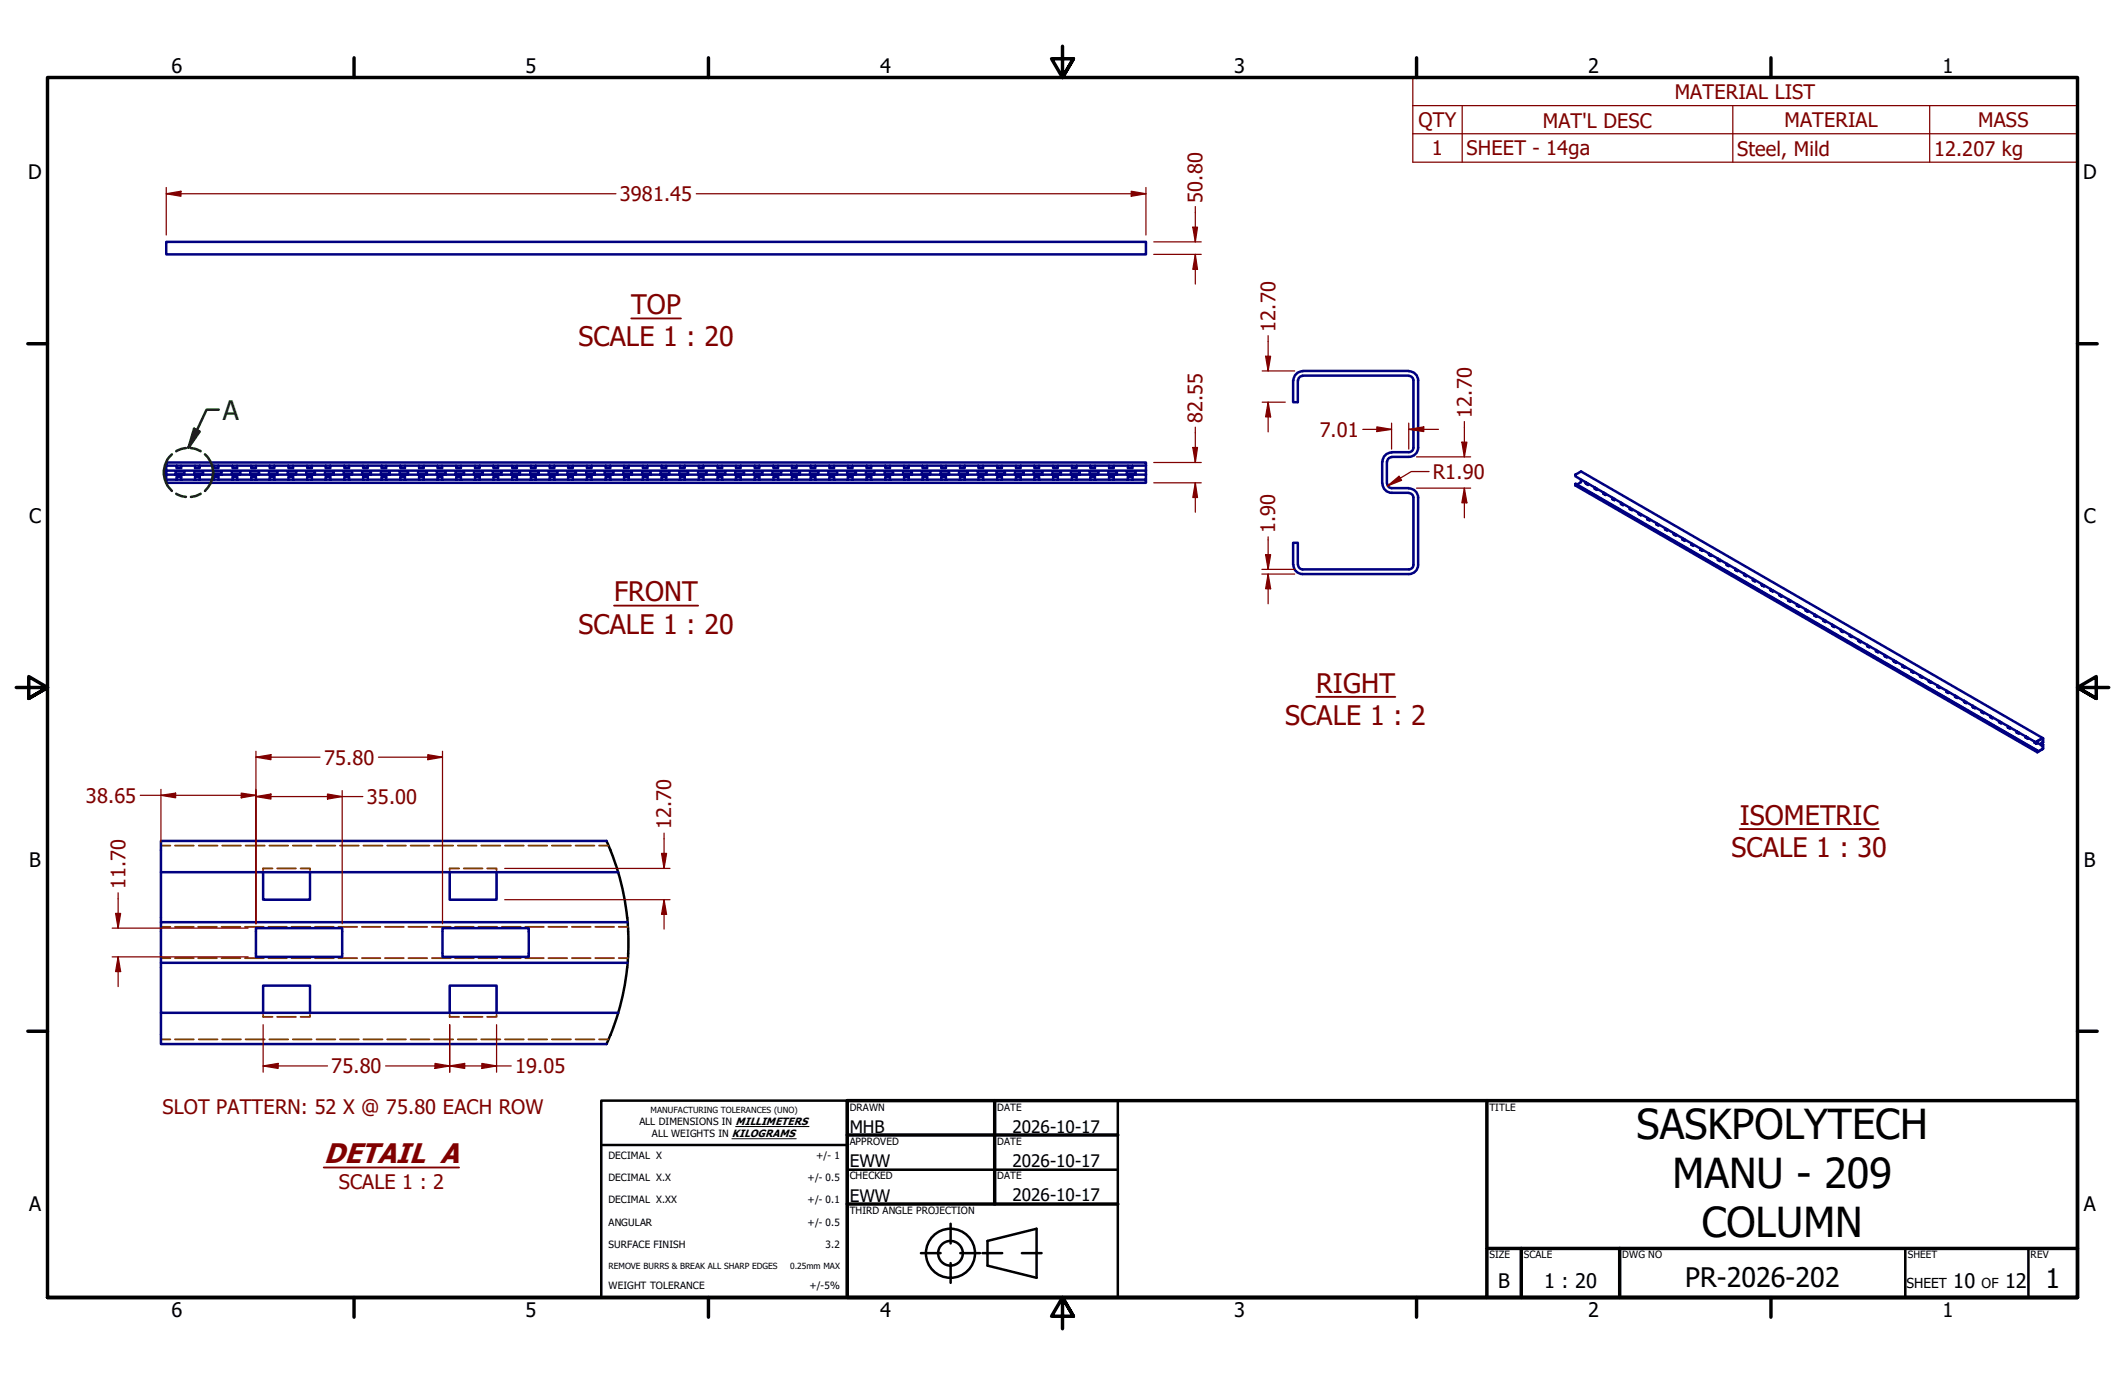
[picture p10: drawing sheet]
<svg xmlns="http://www.w3.org/2000/svg" width="432mm" height="279mm" viewBox="0 0 432 279" stroke-linecap="round" stroke-linejoin="round" font-family="sans-serif">
<!-- layer: Symbol (EDDT) -->
<path d="M128.3 64.7h10.1M124.8 123.1h17.1M267.5 141.6h16M353.5 168.5h28.3M65.8 237.2h27.5" fill="none" stroke="#800000" stroke-width=".38"/>
<!-- layer: Visible (EDDT) -->
<g fill="none" stroke="#000080" stroke-width=".51">
<path d="M33.8 49.1h199.1v2.6h-199.1zM262.8 77.3v4.4h.9v-4.4M264.7 76.3h21.6M264.7 75.4h21.6M264.7 76.4a.92 .92 0 0 0-.9 .9M264.7 75.4a1.87 1.87 0 0 0-1.9 1.9M286.3 76.4a.92 .92 0 0 1 .9 .9M286.3 75.4a1.87 1.87 0 0 1 1.9 1.9M287.2 77.3v13.6M288.2 77.3v13.6M33.8 97.5v-1h199.1v1h-199.1v.6h199.1v-.6M33.8 96.5v-.9h199.1v.9"/>
<path d="M33.8 94.6v1M35.7 95.8h1.8v.5h-1.8zM35.9 97.5v-.6h.9v.6M35.9 94.6v.5h.9v-.5M39.5 95.8h1.8v.5h-1.8zM39.6 97.5v-.6h1v.6M39.6 94.6v.5h1v-.5M43.3 95.8h1.7v.5h-1.7zM43.4 97.5v-.6h1v.6M43.4 94.6v.5h1v-.5M47.1 95.8h1.7v.5h-1.7zM47.2 97.5v-.6h1v.6"/>
<path d="M47.2 94.6v.5h1v-.5M50.9 95.8h1.7v.5h-1.7zM51.1 97.5v-.6h.9v.6M51.1 94.6v.5h.9v-.5M54.7 95.8h1.7v.5h-1.7zM54.8 97.5v-.6h1v.6M54.8 94.6v.5h1v-.5M58.5 95.8h1.7v.5h-1.7zM58.6 97.5v-.6h1v.6M58.6 94.6v.5h1v-.5M62.2 95.8h1.8v.5h-1.8zM62.4 97.5v-.6h1v.6"/>
<path d="M62.4 94.6v.5h1v-.5M66 95.8h1.8v.5h-1.8zM66.2 97.5v-.6h.9v.6M66.2 94.6v.5h.9v-.5M69.8 95.8h1.8v.5h-1.8zM70 97.5v-.6h.9v.6M70 94.6v.5h.9v-.5M73.6 95.8h1.8v.5h-1.8zM73.8 97.5v-.6h.9v.6M73.8 94.6v.5h.9v-.5M77.4 95.8h1.8v.5h-1.8zM77.5 97.5v-.6h1v.6"/>
<path d="M77.5 94.6v.5h1v-.5M81.2 95.8h1.7v.5h-1.7zM81.3 97.5v-.6h1v.6M81.3 94.6v.5h1v-.5M85 95.8h1.7v.5h-1.7zM85.2 97.5v-.6h.9v.6M85.2 94.6v.5h.9v-.5M88.8 95.8h1.8v.5h-1.8zM88.9 97.5v-.6h1v.6M88.9 94.6v.5h1v-.5M92.6 95.8h1.7v.5h-1.7zM92.7 97.5v-.6h1v.6"/>
<path d="M92.7 94.6v.5h1v-.5M96.3 95.8h1.8v.5h-1.8zM96.5 97.5v-.6h1v.6M96.5 94.6v.5h1v-.5M100.1 95.8h1.8v.5h-1.8zM100.3 97.5v-.6h.9v.6M100.3 94.6v.5h.9v-.5M103.9 95.8h1.8v.5h-1.8zM104.1 97.5v-.6h.9v.6M104.1 94.6v.5h.9v-.5M107.8 95.8h1.7v.5h-1.7zM107.9 97.5v-.6h.9v.6"/>
<path d="M107.9 94.6v.5h.9v-.5M111.5 95.8h1.8v.5h-1.8zM111.7 97.5v-.6h.9v.6M111.7 94.6v.5h.9v-.5M115.3 95.8h1.7v.5h-1.7zM115.4 97.5v-.6h1v.6M115.4 94.6v.5h1v-.5M119.1 95.8h1.7v.5h-1.7zM119.3 97.5v-.6h.9v.6M119.3 94.6v.5h.9v-.5M122.9 95.8h1.8v.5h-1.8zM123.1 97.5v-.6h.9v.6"/>
<path d="M123.1 94.6v.5h.9v-.5M126.7 95.8h1.7v.5h-1.7zM126.8 97.5v-.6h1v.6M126.8 94.6v.5h1v-.5M130.5 95.8h1.7v.5h-1.7zM130.6 97.5v-.6h1v.6M130.6 94.6v.5h1v-.5M134.2 95.8h1.8v.5h-1.8zM134.4 97.5v-.6h1v.6M134.4 94.6v.5h1v-.5M138 95.8h1.8v.5h-1.8zM138.2 97.5v-.6h.9v.6"/>
<path d="M138.2 94.6v.5h.9v-.5M141.9 95.8h1.7v.5h-1.7zM142 97.5v-.6h.9v.6M142 94.6v.5h.9v-.5M145.6 95.8h1.8v.5h-1.8zM145.8 97.5v-.6h.9v.6M145.8 94.6v.5h.9v-.5M149.4 95.8h1.8v.5h-1.8zM149.5 97.5v-.6h1v.6M149.5 94.6v.5h1v-.5M153.2 95.8h1.7v.5h-1.7zM153.4 97.5v-.6h.9v.6"/>
<path d="M153.4 94.6v.5h.9v-.5M157 95.8h1.7v.5h-1.7zM157.2 97.5v-.6h.9v.6M157.2 94.6v.5h.9v-.5M160.8 95.8h1.8v.5h-1.8zM160.9 97.5v-.6h1v.6M160.9 94.6v.5h1v-.5M164.6 95.8h1.7v.5h-1.7zM164.7 97.5v-.6h1v.6M164.7 94.6v.5h1v-.5M168.3 95.8h1.8v.5h-1.8zM168.5 97.5v-.6h1v.6"/>
<path d="M168.5 94.6v.5h1v-.5M172.1 95.8h1.8v.5h-1.8zM172.3 97.5v-.6h.9v.6M172.3 94.6v.5h.9v-.5M176 95.8h1.7v.5h-1.7zM176.1 97.5v-.6h.9v.6M176.1 94.6v.5h.9v-.5M179.8 95.8h1.7v.5h-1.7zM179.9 97.5v-.6h.9v.6M179.9 94.6v.5h.9v-.5M183.5 95.8h1.8v.5h-1.8zM183.7 97.5v-.6h1v.6"/>
<path d="M183.7 94.6v.5h1v-.5M187.3 95.8h1.7v.5h-1.7zM187.5 97.5v-.6h.9v.6M187.5 94.6v.5h.9v-.5M191.1 95.8h1.7v.5h-1.7zM191.3 97.5v-.6h.9v.6M191.3 94.6v.5h.9v-.5M194.9 95.8h1.8v.5h-1.8zM195.1 97.5v-.6h.9v.6M195.1 94.6v.5h.9v-.5M198.7 95.8h1.8v.5h-1.8zM198.8 97.5v-.6h1v.6"/>
<path d="M198.8 94.6v.5h1v-.5M202.5 95.8h1.7v.5h-1.7zM202.6 97.5v-.6h1v.6M202.6 94.6v.5h1v-.5M206.2 95.8h1.8v.5h-1.8zM206.4 97.5v-.6h1v.6M206.4 94.6v.5h1v-.5M210.1 95.8h1.7v.5h-1.7zM210.2 97.5v-.6h.9v.6M210.2 94.6v.5h.9v-.5M213.9 95.8h1.7v.5h-1.7zM214 97.5v-.6h.9v.6"/>
<path d="M214 94.6v.5h.9v-.5M217.6 95.8h1.8v.5h-1.8zM217.8 97.5v-.6h1v.6M217.8 94.6v.5h1v-.5M221.4 95.8h1.8v.5h-1.8zM221.6 97.5v-.6h.9v.6M221.6 94.6v.5h.9v-.5M225.2 95.8h1.7v.5h-1.7zM225.4 97.5v-.6h.9v.6M225.4 94.6v.5h.9v-.5M229 95.8h1.8v.5h-1.8zM229.2 97.5v-.6h.9v.6"/>
<path d="M229.2 94.6v.5h.9v-.5M232.9 94.6h-199.1v-.6h199.1v1.6M280.9 93.8v4.4M280.9 98.3a1.87 1.87 0 0 0 1.9 1.8M281.8 93.8v4.4M281.9 98.3a.92 .92 0 0 0 .9 .9M282.8 99.2h3.5M282.8 91.9h3.5M282.8 92.8h3.5M282.8 92.9a.92 .92 0 0 0-.9 .9M282.8 91.9a1.87 1.87 0 0 0-1.9 1.9M286.3 99.3a1.87 1.87 0 0 1 1.9 1.8"/>
<path d="M287.2 91a.92 .92 0 0 1-.9 .9M288.2 91a1.87 1.87 0 0 1-1.9 1.8M320.1 98.4l93.9 54.1M321.2 97.5v.5l-.8 .5M322.3 98.3l.4 .3v-.3M322.3 98.2v-.2v.3l.4 .2M324 99.3l.5 .3v-.3M324 99.1v.2l.5 .2M324.1 99.1v.2M262.8 114.7v-4.4h.9v4.4M262.8 114.8a1.87 1.87 0 0 0 1.9 1.8M263.8 114.8a.92 .92 0 0 0 .9 .9"/>
<path d="M264.7 115.7h21.6M264.7 116.6h21.6M282.8 100.1h3.5M286.3 100.2a.92 .92 0 0 1 .9 .9M287.2 101.1v13.7a.92 .92 0 0 1-.9 .9M288.2 101.1v13.7a1.87 1.87 0 0 1-1.9 1.8M325.8 100.3l.5 .3v-.3M325.8 100.1v.2l.5 .3M325.9 100.1v.2M327.6 101.1v.3l.4 .2M327.7 101.2v.1M328 101.3v.4l-.4-.3"/>
<path d="M329.4 102.4l.4 .3v-.3M329.4 102.2v.2l.4 .2M329.4 102.2v.2M331.2 103.4l.5 .3v-.3M331.2 103.2v.2l.5 .2M331.2 103.2v.2M333 104.2v.3v-.2M333.4 104.5v.2l-.4-.2 .4 .2M334.8 105.2v.3l.4 .2M334.8 105.3v.2M335.2 105.5v.3l-.4-.3M336.5 106.6l.5 .2v-.2"/>
<path d="M336.5 106.3v.3l.5 .1M336.6 106.3v.2M338.3 107.6l.5 .2v-.2M338.3 107.3v.3l.5 .2M338.4 107.3v.3M340.1 108.6l.5 .2v-.2M340.1 108.3v.3l.5 .2M340.2 108.4v.2M341.9 109.3v.4l.4 .2M341.9 109.4v.2M342.3 109.6v.3l-.4-.2M343.7 110.7l.4 .2v-.2"/>
<path d="M343.7 110.4v.3l.4 .2M343.7 110.4v.2M345.5 111.4v.3zM345.9 111.7v.3l-.4-.3 .4 .2M347.3 112.5v.2zM347.7 112.7v.3l-.4-.3 .4 .3M349.1 113.5v.3l.4 .2M349.1 113.5v.2M349.5 113.7v.3l-.4-.2M350.8 114.8l.5 .3v-.3M350.8 114.6v.2l.5 .2M350.9 114.6v.1"/>
<path d="M352.6 115.8l.5 .3v-.3M352.6 115.6v.2l.5 .2M352.7 115.6v.2M354.4 116.8l.4 .3v-.3M354.4 116.6v.2l.4 .3M354.5 116.6v.2M356.2 117.6v.3l.4 .2M356.2 117.7v.2M356.6 117.9v.3l-.4-.3M358 118.9l.5 .3v-.3M358 118.9v-.2v.2l.5 .2M359.8 119.7v.3z"/>
<path d="M360.2 120v.2l-.4-.2 .4 .1M361.6 120.7v.3zM362 121v.2l-.4-.2 .4 .2M363.3 121.7v.3l.5 .2M363.4 121.8v.2M363.8 122v.3l-.5-.3M365.1 123.1l.5 .2v-.2M365.1 122.8v.3l.5 .2M365.2 122.8v.2M366.9 124.1l.4 .2v-.2M366.9 123.8v.3l.4 .2M367 123.8v.3"/>
<path d="M368.7 125.1l.4 .2v-.2M368.7 124.8v.3l.4 .2M368.7 124.8v.3M370.5 126.1l.5 .3v-.3M370.5 125.9v.2l.5 .3M370.5 125.9v.2M372.3 127.2l.4 .2v-.2M372.3 127.1v-.2v.3l.4 .2M374.1 128v.2zM374.5 128.2v.3l-.4-.3 .4 .2M375.9 129.2l.4 .3v-.3M375.9 129v.2l.4 .2"/>
<path d="M375.9 129v.2M377.6 130.2l.5 .4v-.4M377.6 130v.2l.5 .3M377.7 130v.2M379.4 131.3l.5 .3v-.3M379.4 131v.3l.5 .2M379.5 131.1v.2M381.2 132.3l.4 .3v-.3M381.2 132.1v.2l.4 .2M381.3 132.1v.2M383 133.3l.4 .3v-.3M383 133.1v.2l.4 .2"/>
<path d="M383 133.1v.2M384.8 134.1v.3v-.2M385.3 134.4v.3l-.5-.3 .5 .2M386.6 135.4l.4 .3v-.3M386.6 135.1v.3l.4 .2M386.6 135.2v.2M388.4 136.5l.4 .2v-.2M388.4 136.2v.3l.4 .2M388.4 136.2v.3M390.1 137.5l.5 .2v-.2M390.1 137.2v.3l.5 .2M390.2 137.2v.3"/>
<path d="M391.9 138.5l.5 .2v-.2M391.9 138.2v.3l.5 .2M392 138.3v.2M393.7 139.6l.4 .2v-.2M393.7 139.3v.3l.4 .2M393.8 139.3v.2M395.5 140.6l.4 .2v-.2M395.5 140.3v.3l.4 .2M395.5 140.3v.2M397.3 141.6l.5 .3v-.3M397.3 141.4v.2l.5 .2M397.3 141.4v.2"/>
<path d="M399.1 142.4v.2v-.2M399.5 142.6v.3l-.4-.3 .4 .3M400.9 143.7l.4 .3v-.3M400.9 143.4v.3l.4 .2M400.9 143.4v.2M402.7 144.7l.4 .3v-.3M402.7 144.5v.2l.4 .2M402.7 144.5v.2M404.4 145.7l.5 .3v-.3M404.4 145.5v.2l.5 .2M404.5 145.5v.2M406.2 146.7l.5 .3v-.3"/>
<path d="M406.2 146.5v.2l.5 .3M406.3 146.6v.1M408 147.5v.3l.4 .2M408.1 147.6v.2M408.4 147.8v.3l-.4-.3M409.8 148.8l.5 .3v-.3M409.8 148.6v.2l.5 .2M409.8 148.6v.2M411.6 149.6v.3zM412.1 149.9v.2l-.5-.2 .5 .2M413.4 150.6v.3v-.2M413.8 150.9v.2l-.4-.2 .4 .2"/>
<path d="M414 152.5v.3l1-.6-1 .6zM414 152.5l-93.9-54.1 .1 .3 93.8 54.1M414 150.6l1.2-.6-.1 .9-.2 .1 .2-.1v-.8l-1.1 .5v.4zM414 150.9l.8 .5M414.8 151.1v.3l.4-.1v.8l-.2 .1M414.8 151.1l.1-.1-.1 .1v.3l.3-.1-.1 .9M414.8 151.1l.3 .2M415.1 150l-93.8-54.2-1.2 .7v.3l93.9 54.2M32.7 177.2v10.2M53.5 177.2v5.6h9.5v-5.6M91.4 177.2v5.6h9.5v-5.6M123.3 170.9h-90.6v6.3h92.9"/>
<path d="M52 188.6h17.5v5.8h-17.5zM89.9 188.6h17.5v5.8h-17.5zM127.5 195.6h-94.8v10.2h92.9M127.5 187.4h-94.8v8.2M32.7 205.8v6.4h90.6M53.5 205.8v-5.5h9.5v5.5M91.4 205.8v-5.5h9.5v5.5"/>
</g>
<!-- layer: Break Line (EDDT) -->
<path d="M123.3 170.9l.8 1.9M124.1 172.8a50 50 0 0 1 3.3 13.7M127.4 196.6a50 50 0 0 1-3.3 13.7M127.4 186.4l.2 2.9M127.6 193.7l-.2 2.9M127.6 189.3v4.5M124.1 210.2l-.8 2" fill="none" stroke="#000" stroke-width=".51"/>
<!-- layer: Hidden (EDDT) -->
<g fill="none" stroke="#804000" stroke-width=".38">
<path d="M32.7 171.8h1.9M35.6 171.8h3.8M40.4 171.8h3.8M45.1 171.8h3.9M49.9 171.8h3.9M53.5 177v.2M54.7 171.8h3.8M55.4 176.5h-1.9v.2M56.3 176.5h3.8M59.5 171.8h3.8M61.1 176.5h1.9v.2M63 177v.2"/>
<path d="M64.3 171.8h3.8M69.1 171.8h3.8M73.9 171.8h3.8M78.7 171.8h3.8M83.4 171.8h3.8M88.2 171.8h3.9M91.4 177v.2M93 171.8h3.8M93.3 176.5h-1.9v.2M94.2 176.5h3.8M97.8 171.8h3.9M99 176.5h1.9v.2"/>
<path d="M100.9 177v.2M102.6 171.8h3.8M107.4 171.8h3.8M112.1 171.8h3.9M117 171.8h3.8M121.7 171.8h1.9M32.7 194.7h1.9M32.7 188.3h1.9M35.6 194.7h3.8M35.6 188.3h3.8M40.3 194.7h3.8M40.3 188.3h3.8"/>
<path d="M45 194.7h3.8M45 188.3h3.8M49.8 194.7h3.8M49.8 188.3h3.8M54.5 194.7h3.8M54.5 188.3h3.8M59.2 194.7h3.9M59.2 188.3h3.9M64 194.7h3.8M64 188.3h3.8M68.8 194.7h3.8M68.8 188.3h3.8"/>
<path d="M73.5 194.7h3.8M73.5 188.3h3.8M78.2 194.7h3.8M78.2 188.3h3.8M83 194.7h3.8M83 188.3h3.8M87.8 194.7h3.8M87.8 188.3h3.8M92.5 194.7h3.8M92.5 188.3h3.8M97.2 194.7h3.8M97.2 188.3h3.8"/>
<path d="M102 194.7h3.8M102 188.3h3.8M106.7 194.7h3.8M106.7 188.3h3.8M111.4 194.7h3.9M111.4 188.3h3.9M116.2 194.7h3.8M116.2 188.3h3.8M121 194.7h3.8M121 188.3h3.8M125.7 194.7h1.9M125.7 188.3h1.9"/>
<path d="M32.7 211.2h1.9M35.6 211.2h3.8M40.4 211.2h3.8M45.1 211.2h3.9M49.9 211.2h3.9M53.5 206.3v.3h1.9M53.5 205.8v.3M54.7 211.2h3.8M56.3 206.6h3.8M59.5 211.2h3.8M63 206.3v.3h-1.9M63 205.8v.3"/>
<path d="M64.3 211.2h3.8M69.1 211.2h3.8M73.9 211.2h3.8M78.7 211.2h3.8M83.4 211.2h3.8M88.2 211.2h3.9M91.4 205.8v.3M91.4 206.3v.3h1.9M93 211.2h3.8M94.2 206.6h3.8M97.8 211.2h3.9M100.9 206.3v.3h-1.9"/>
<path d="M100.9 205.8v.3M102.6 211.2h3.8M107.4 211.2h3.8M112.1 211.2h3.9M117 211.2h3.8M121.7 211.2h1.9"/>
</g>
<!-- layer: Symbol (EDDT) -->
<path d="M287.1 21.5v-5.8h135v5.8M287.1 21.5h135v5.7M287.1 21.5v11.5h135v-5.8M287.1 27.2h135M297.1 21.5v11.5M352.1 21.5v11.5M392.1 21.5v11.5" fill="none" stroke="#800000" stroke-width=".25"/>
<!-- layer: Detail Boundary (EDDT) -->
<path d="M40 87.4l-1.7 3.6" fill="none" stroke="#004000" stroke-width=".51"/>
<path d="M39.4 87.1l1.2 .6-2.3 3.3z" fill="#004000"/>
<path d="M34.9 92.3a5 5 0 0 0 0 7.5M37.8 91.1l-1 .1-1 .5M38.8 91.1l1 .1 1 .5M39.4 87.1l1.2 .6-2.3 3.3zM41.7 92.3a5 5 0 0 1 0 7.5M44.4 83.2h-2.4l-2 4.2M35.8 100.3l1 .5 1 .2M40.8 100.3l-1 .5-1 .2" fill="none" stroke="#004000" stroke-width=".51"/>
<!-- layer: Border (EDDT) -->
<g fill="none" stroke="#000" stroke-width=".7">
<path d="M71.9 11.7v4M144 11.7v4M215.9 9.4v6.3l-2.2-3.8h4.4l-2.2 3.8 2.2-3.8M287.8 11.7v4M359.9 11.7v4M5.7 69.8h4M422.1 69.8h4M3.3 139.7h6.4l-3.9-2.2v4.4l3.9-2.2-3.9 2.2M428.5 139.7h-6.4l3.9-2.2v4.4l-3.9-2.2 3.9 2.2M5.7 209.5h4M422.1 209.5h4M172.1 223.6h250v40.1h-250z"/>
<path d="M172.1 230.6h55M202.1 223.6v21.1M302.1 223.6v40.1M172.1 244.7h55M302.1 253.7h120M309.1 253.7v10M329.1 253.7v10M9.7 263.7v-248h412.4v248h-412.4h412.4M71.9 263.7v4M144 263.7v4M218.1 267.5l-2.2-3.8 2.2 3.8h-4.4l2.2-3.8v6.3M287.8 263.7v4"/>
<path d="M359.9 263.7v4"/>
</g>
<!-- layer: Title (EDDT) -->
<g fill="none" stroke="#000" stroke-width=".51">
<path d="M122.2 223.6h49.9v40.1h-49.9zM122.2 232.7h49.9M172.1 237.7h55M227.1 223.6v40.1M187.1 254.6h4M193.2 248.7v4M193.2 256.7v4M195.1 254.6h4M199.6 254.6h4M200.7 252.2l9.9-2.5v10l-9.9-2.5zM207.6 254.6h4M387.2 253.7v10"/>
<path d="M412.2 253.7v10"/>
<circle cx="193.1" cy="254.7" r="5"/>
<circle cx="193.1" cy="254.7" r="2.51"/>
</g>
<path d="M148.7 231.4h13.1M149.5 228.9h14.9" fill="none" stroke="#000" stroke-width=".2"/>
<!-- layer: Dimension (EDDT) -->
<path d="M32.7 161.6h3" fill="none" stroke="#800000" stroke-width=".25"/>
<path d="M32.7 161.6l3-.4v.9z" fill="#800000"/>
<path d="M32.7 161.6l3-.4v.9zM49 161.6h3" fill="none" stroke="#800000" stroke-width=".25"/>
<path d="M49 161.2l3 .4-3 .5z" fill="#800000"/>
<path d="M28.5 161.6h4.2M32.7 160.4v10.8M35.7 161.6h13.3M49 161.2l3 .4-3 .5zM52 160.4v27.3M52 161.9h3.1" fill="none" stroke="#800000" stroke-width=".25"/>
<path d="M52 161.9l3.1-.5v1z" fill="#800000"/>
<path d="M52 161.9l3.1-.5v1zM66.5 161.9h3" fill="none" stroke="#800000" stroke-width=".25"/>
<path d="M66.5 161.4l3 .5-3 .5z" fill="#800000"/>
<path d="M52 153.9h3.1M52 160.7v27M55.1 161.9h11.4M66.5 161.4l3 .5-3 .5zM69.5 161.9h4.2M69.5 160.7v27" fill="none" stroke="#800000" stroke-width=".25"/>
<path d="M52 153.9l3.1-.5v1z" fill="#800000"/>
<path d="M52 153.9l3.1-.5v1zM86.9 153.9h3" fill="none" stroke="#800000" stroke-width=".25"/>
<path d="M86.9 153.4l3 .5-3 .5z" fill="#800000"/>
<path d="M52 152.7v35M55.1 153.9h9.9M76.9 153.9h10M86.9 153.4l3 .5-3 .5zM89.9 152.7v35M24 185.6v3" fill="none" stroke="#800000" stroke-width=".25"/>
<path d="M23.5 185.6h1l-.5 3z" fill="#800000"/>
<path d="M23.5 185.6h1l-.5 3zM24 194.4v3" fill="none" stroke="#800000" stroke-width=".25"/>
<path d="M24 194.4l.5 3h-1z" fill="#800000"/>
<path d="M134.9 173.4v3.1M22.8 194.4h27.6M22.8 188.6h27.6M24 194.4l.5 3h-1zM24 181.4v4.2M24 197.4v3.1" fill="none" stroke="#800000" stroke-width=".25"/>
<path d="M134.4 173.4h1l-.5 3.1z" fill="#800000"/>
<path d="M134.4 173.4h1l-.5 3.1zM134.9 182.8v3" fill="none" stroke="#800000" stroke-width=".25"/>
<path d="M134.9 182.8l.5 3h-1z" fill="#800000"/>
<path d="M102.6 176.5h33.5M134.9 169.3v4.1M102.6 182.8h33.5M134.9 182.8l.5 3h-1zM134.9 185.8v3M91.4 216.6h3" fill="none" stroke="#800000" stroke-width=".25"/>
<path d="M91.4 216.6l3-.5v1z" fill="#800000"/>
<path d="M91.4 216.6l3-.5v1zM97.9 216.6h3" fill="none" stroke="#800000" stroke-width=".25"/>
<path d="M97.9 216.1l3 .5-3 .5z" fill="#800000"/>
<path d="M242.9 90.9v3.1M91.4 208.2v9.7M94.4 216.6h3.5M97.9 216.1l3 .5-3 .5zM100.9 216.6h3M100.9 208.2v9.7" fill="none" stroke="#800000" stroke-width=".25"/>
<path d="M242.4 90.9h.9l-.4 3.1z" fill="#800000"/>
<path d="M242.4 90.9h.9l-.4 3.1zM242.9 98.1v3" fill="none" stroke="#800000" stroke-width=".25"/>
<path d="M242.9 98.1l.4 3h-.9z" fill="#800000"/>
<path d="M242.9 46.2v2.9M234.4 94h9.7M234.4 98.1h9.7M242.9 98.1l.4 3h-.9zM242.9 86.8v4.1M242.9 101.1v3" fill="none" stroke="#800000" stroke-width=".25"/>
<path d="M242.4 46.2h.9l-.4 2.9z" fill="#800000"/>
<path d="M242.4 46.2h.9l-.4 2.9zM242.9 51.7v3" fill="none" stroke="#800000" stroke-width=".25"/>
<path d="M242.9 51.7l.4 3h-.9z" fill="#800000"/>
<path d="M234.4 49.1h9.7M234.4 51.7h9.7M242.9 51.7l.4 3h-.9zM242.9 42v4.2M242.9 54.7v3M257.7 72.4v3" fill="none" stroke="#800000" stroke-width=".25"/>
<path d="M257.2 72.4h1l-.5 3z" fill="#800000"/>
<path d="M257.2 72.4h1l-.5 3zM257.7 81.7v3" fill="none" stroke="#800000" stroke-width=".25"/>
<path d="M257.7 81.7l.5 3h-1z" fill="#800000"/>
<path d="M256.5 75.4h6.6M257.7 68.2v4.2M256.5 81.7h4.7M257.7 81.7l.5 3h-1zM257.7 84.7v3.1M297.6 89.9v2.9" fill="none" stroke="#800000" stroke-width=".25"/>
<path d="M297.1 89.9h1l-.5 2.9z" fill="#800000"/>
<path d="M297.1 89.9h1l-.5 2.9zM297.6 99.2v3" fill="none" stroke="#800000" stroke-width=".25"/>
<path d="M297.6 99.2l.5 3h-1z" fill="#800000"/>
<path d="M286.3 87.2h3M287.8 99.2h11M287.8 92.8h11M297.6 99.2l.5 3h-1zM297.6 85.7v4.2M297.6 102.2v3" fill="none" stroke="#800000" stroke-width=".25"/>
<path d="M286.3 87.2l3-.5v1z" fill="#800000"/>
<path d="M279.8 87.2h3M286.3 87.2l3-.5v1z" fill="none" stroke="#800000" stroke-width=".25"/>
<path d="M279.8 86.7l3 .5-3 .5z" fill="#800000"/>
<path d="M276.9 87.2h2.9M279.8 86.7l3 .5-3 .5zM282.8 86v5.2M284.5 97.2l-2.6 1.5M286.3 86v5.2M289.3 87.2h3" fill="none" stroke="#800000" stroke-width=".25"/>
<path d="M281.9 98.7l2.4-1.9 .5 .8z" fill="#800000"/>
<path d="M33.8 39.4h3M281.9 98.7l2.4-1.9 .5 .8zM290.4 95.8h-3.6l-4 2.4 1.7-1" fill="none" stroke="#800000" stroke-width=".25"/>
<path d="M33.8 39.4l3-.5v1z" fill="#800000"/>
<path d="M33.8 39.4l3-.5v1zM229.9 39.4h3" fill="none" stroke="#800000" stroke-width=".25"/>
<path d="M229.9 38.9l3 .5-3 .5z" fill="#800000"/>
<path d="M33.8 38.1v9.7M36.8 39.4h88.4M141.5 39.4h88.4M229.9 38.9l3 .5-3 .5zM232.9 38.1v9.7M53.5 216.6h3" fill="none" stroke="#800000" stroke-width=".25"/>
<path d="M53.5 216.6l3-.5v1z" fill="#800000"/>
<path d="M53.5 216.6l3-.5v1zM88.4 216.6h3" fill="none" stroke="#800000" stroke-width=".25"/>
<path d="M88.4 216.1l3 .5-3 .5z" fill="#800000"/>
<path d="M257.7 112.7v3M53.5 208.2v9.7M56.5 216.6h10M78.4 216.6h10M88.4 216.1l3 .5-3 .5zM91.4 208.2v9.7" fill="none" stroke="#800000" stroke-width=".25"/>
<path d="M257.2 112.7h1l-.5 3z" fill="#800000"/>
<path d="M257.2 112.7h1l-.5 3zM257.7 116.6v3" fill="none" stroke="#800000" stroke-width=".25"/>
<path d="M257.7 116.6l.5 3h-1z" fill="#800000"/>
<path d="M256.4 115.7h6.7M256.4 116.6h6.7M257.7 116.6l.5 3h-1zM257.7 109.1v3.6M257.7 119.6v3.1" fill="none" stroke="#800000" stroke-width=".25"/>
<g font-size="8.4">
<text x="332.5" y="231.4">SASKPOLYTECH</text>
<text x="339.9" y="241.4">MANU - 209</text>
<text x="345.8" y="251.4">COLUMN</text>
</g>
<text font-size="5.8" fill="#800000" x="65.8" y="236.3">DETAIL A</text>
<g font-size="5.5" fill="#800000">
<text x="128.3" y="63.8">TOP</text>
<text x="117.5" y="70.4">SCALE 1 : 20</text>
<text x="124.8" y="122.2">FRONT</text>
<text x="117.5" y="128.8">SCALE 1 : 20</text>
<text x="267.5" y="140.7">RIGHT</text>
<text x="261.2" y="147.3">SCALE 1 : 2</text>
<text x="353.5" y="167.6">ISOMETRIC</text>
<text x="351.9" y="174.2">SCALE 1 : 30</text>
</g>
<text font-size="5.5" fill="#004000" x="45.3" y="85.3">A</text>
<g font-size="5.5">
<text x="342.5" y="261.6">PR-2026-202</text>
<text x="415.7" y="261.7">1</text>
</g>
<g font-size="4.1">
<text x="34.9" y="14.7">6</text>
<text x="106.8" y="14.7">5</text>
<text x="178.8" y="14.7">4</text>
<text x="250.8" y="14.7">3</text>
<text x="322.7" y="14.7">2</text>
<text x="394.7" y="14.7">1</text>
<text x="5.7" y="36.4">D</text>
<text x="423.3" y="36.4">D</text>
<text x="5.9" y="106.3">C</text>
<text x="423.4" y="106.3">C</text>
<text x="5.9" y="176.1">B</text>
<text x="423.4" y="176.1">B</text>
<text x="5.9" y="246">A</text>
<text x="423.4" y="246">A</text>
<text x="304.4" y="261.7">B</text>
<text x="313.8" y="261.6">1 : 20</text>
<text x="396.9" y="261.6">10</text>
<text x="407.4" y="261.6">12</text>
<text x="34.9" y="267.7">6</text>
<text x="106.8" y="267.7">5</text>
<text x="178.8" y="267.7">4</text>
<text x="250.8" y="267.7">3</text>
<text x="322.7" y="267.7">2</text>
<text x="394.7" y="267.7">1</text>
</g>
<g font-size="4.1" fill="#800000">
<text x="340.3" y="20.1">MATERIAL LIST</text>
<text x="288.2" y="25.8">QTY</text>
<text x="313.5" y="25.9">MAT'L DESC</text>
<text x="362.6" y="25.8">MATERIAL</text>
<text x="402" y="25.8">MASS</text>
<text x="291" y="31.6">1</text>
<text x="298" y="31.6">SHEET - 14ga</text>
<text x="353" y="31.6">Steel, Mild</text>
<text x="393" y="31.6">12.207 kg</text>
<text x="125.9" y="40.8">3981.45</text>
<text x="244.3" y="41.2" transform="rotate(-90 244.3 41.2)">50.80</text>
<text x="259.2" y="67.4" transform="rotate(-90 259.2 67.4)">12.70</text>
<text x="244.3" y="86" transform="rotate(-90 244.3 86)">82.55</text>
<text x="268.2" y="88.7">7.01</text>
<text x="299.1" y="84.9" transform="rotate(-90 299.1 84.9)">12.70</text>
<text x="291.1" y="97.3">R1.90</text>
<text x="259.1" y="108.3" transform="rotate(-90 259.1 108.3)">1.90</text>
<text x="65.8" y="155.4">75.80</text>
<text x="17.5" y="163.1">38.65</text>
<text x="74.5" y="163.4">35.00</text>
<text x="136.4" y="168.5" transform="rotate(-90 136.4 168.5)">12.70</text>
<text x="25.5" y="180.7" transform="rotate(-90 25.5 180.7)">11.70</text>
<text x="67.3" y="218.1">75.80</text>
<text x="104.6" y="218.1">19.05</text>
<text x="33" y="226.4">SLOT PATTERN: 52 X @ 75.80 EACH ROW</text>
<text x="68.8" y="241.7">SCALE 1 : 2</text>
</g>
<g font-size="3.5">
<text x="172.7" y="230.1">MHB</text>
<text x="205.7" y="230.1">2026-10-17</text>
<text x="172.7" y="237.2">EWW</text>
<text x="205.7" y="237.1">2026-10-17</text>
<text x="172.7" y="244.2">EWW</text>
<text x="205.7" y="244.1">2026-10-17</text>
</g>
<g font-size="2.8">
<text x="387.4" y="261.6">SHEET</text>
<text x="402.7" y="261.6">OF</text>
</g>
<g font-size="2">
<text x="172.7" y="225.7">DRAWN</text>
<text x="202.6" y="225.7">DATE</text>
<text x="302.6" y="225.7">TITLE</text>
<text x="129.9" y="228.6">ALL DIMENSIONS IN MILLIMETERS</text>
<text x="132.5" y="231.1">ALL WEIGHTS IN KILOGRAMS</text>
<text x="172.7" y="232.7">APPROVED</text>
<text x="202.6" y="232.7">DATE</text>
<text x="123.6" y="235.5">DECIMAL X</text>
<text x="123.6" y="240">DECIMAL X.X</text>
<text x="165.9" y="235.5">+/- 1</text>
<text x="172.7" y="239.6">CHECKED</text>
<text x="202.6" y="239.6">DATE</text>
<text x="123.6" y="244.5">DECIMAL X.XX</text>
<text x="164.1" y="240">+/- 0.5</text>
<text x="164.1" y="244.5">+/- 0.1</text>
<text x="123.6" y="249">ANGULAR</text>
<text x="164.1" y="249.1">+/- 0.5</text>
<text x="172.7" y="246.7">THIRD ANGLE PROJECTION</text>
<text x="123.6" y="253.6">SURFACE FINISH</text>
<text x="167.8" y="253.7">3.2</text>
<text x="302.6" y="255.7">SIZE</text>
<text x="309.6" y="255.7">SCALE</text>
<text x="329.6" y="255.7">DWG NO</text>
<text x="387.7" y="255.7">SHEET</text>
<text x="412.6" y="255.7">REV</text>
<text x="123.6" y="261.9">WEIGHT TOLERANCE</text>
<text x="164.5" y="262">+/-5%</text>
</g>
<g font-size="1.7">
<text x="132.2" y="226.2">MANUFACTURING TOLERANCES (UNO)</text>
<text x="123.6" y="257.9">REMOVE BURRS &amp; BREAK ALL SHARP EDGES</text>
<text x="160.5" y="257.9">0.25mm MAX</text>
</g>
</svg>
